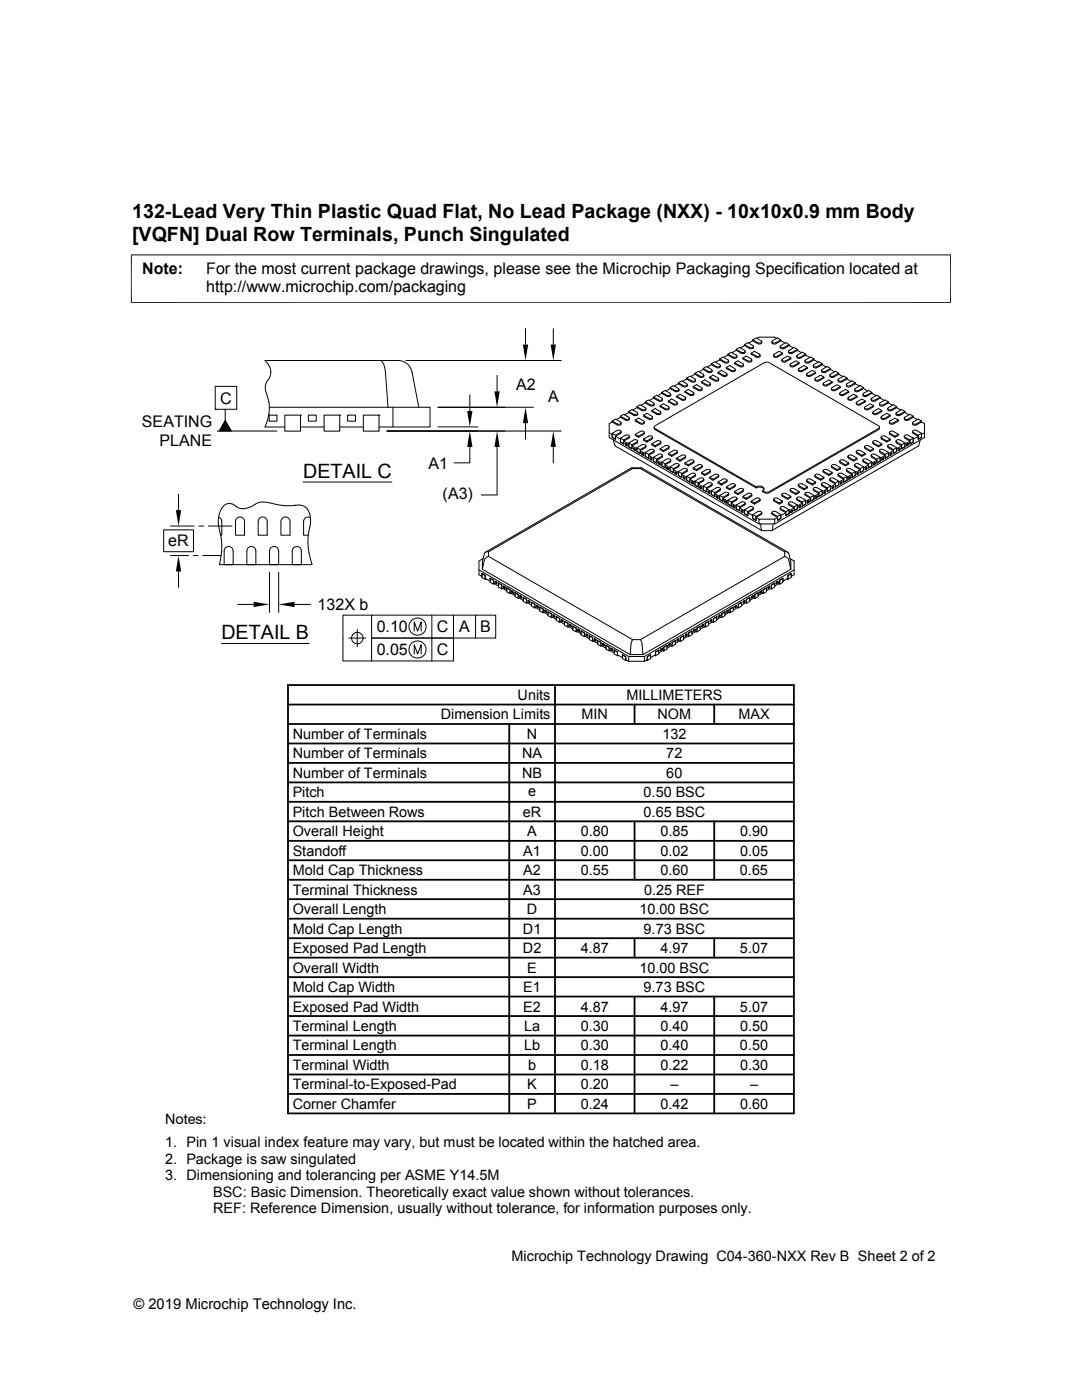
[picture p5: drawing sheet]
<svg xmlns="http://www.w3.org/2000/svg" width="216mm" height="279mm" viewBox="0 0 216 279" stroke-linecap="round" stroke-linejoin="round" font-family="sans-serif">
<g fill="none" stroke="#000" stroke-width=".2">
<path d="M26.1 50.9h163.7M26.2 50.8v9.7M189.7 50.8v9.7M26.1 60.4h163.7M42.9 77.1h4.3v4.6h-4.3zM75.8 71.9a2.44 2.44 0 0 1 1.1 2.3l.5 7.1M81 71.9h31M93.7 78.8v3.2M99.2 74.9v3.2M104.9 65.6v3.2M110.4 65.6v3.2M130.4 79.4l1 .6a.48 .48 0 0 0 .5 .1 .48 .48 0 0 0 .3-.5"/>
<path d="M130.4 79.4l-.8 .5M130.4 79.2l.7-.3 1 .6a.43 .43 0 0 1-.2 .4 .43 .43 0 0 1-.5-.1l-1-.6v.2M132.1 78.5l.9 .6a.47 .47 0 0 0 .6 .1 .47 .47 0 0 0 .2-.5M132.1 78.5l-.9 .5M132.1 78.3l.6-.4 1 .6 .1 .3-.5 .1-1.2-.6v.2M133.7 77.5l1.1 .6a.47 .47 0 0 0 .5 .1 .47 .47 0 0 0 .2-.5M133.7 77.5l-.8 .5M133.7 77.3l.7-.3 1 .6a.43 .43 0 0 1-.2 .4 .43 .43 0 0 1-.5-.1l-1-.6v.2M135 79.1l1 .5a.38 .38 0 0 0 .5 .1 .38 .38 0 0 0 .2-.5l-1-.5-.7 .4v.1l1.3 .7 .5-.2v-.3M135.4 76.6l1 .6a.47 .47 0 0 0 .5 0 .47 .47 0 0 0 .2-.4M135.4 76.6l-.9 .5M135.4 76.4l.6-.4 1.1 .7a.43 .43 0 0 1-.3 .4 .43 .43 0 0 1-.5-.1l-.9-.6v.2"/>
<path d="M136.7 78.1l1 .6a.38 .38 0 0 0 .5 .1 .38 .38 0 0 0 .1-.5l-1-.6-.6 .4v.2l1 .6a.49 .49 0 0 0 .8-.2v-.2M137 75.6l1.1 .6a.47 .47 0 0 0 .5 .1 .47 .47 0 0 0 .2-.5M137 75.6l-.8 .5M137 75.4l.7-.3 1 .6a.43 .43 0 0 1-.2 .4 .43 .43 0 0 1-.5-.1zM137 75.4v.2M138.3 77.2l1 .5a.38 .38 0 0 0 .5 .1 .38 .38 0 0 0 .2-.5l-1-.5-.7 .4v.1l1.3 .7 .5-.2v-.3M138.7 74.7l1 .6a.47 .47 0 0 0 .7-.4M138.7 74.7l-.9 .5M138.7 74.5l.6-.4 1.1 .7a.43 .43 0 0 1-.3 .4 .43 .43 0 0 1-.5-.1zM138.7 74.5v.2M140 76.2l1 .6a.38 .38 0 0 0 .5 .1 .38 .38 0 0 0 .1-.5l-1-.6-.6 .4v.2l1.2 .7 .6-.3v-.2M140.3 73.7l1.1 .6a.47 .47 0 0 0 .7-.4"/>
<path d="M140.3 73.7l-.8 .5M140.3 73.5l.7-.3 1 .6a.43 .43 0 0 1-.2 .4 .43 .43 0 0 1-.5-.1zM140.3 73.5v.2M141.6 75.2l1 .6a.52 .52 0 0 0 .8-.2l-1.1-.7-.7 .3v.2l1.3 .7 .5-.2v-.3M141.9 72.8l1.1 .6a.47 .47 0 0 0 .7-.4M141.9 72.8l-.8 .5M141.9 72.6l.7-.4 1.1 .7a.43 .43 0 0 1-.3 .4 .43 .43 0 0 1-.5-.1l-.9-.6-.1 .2M143.3 74.3l1 .6a.47 .47 0 0 0 .8-.3l-1.2-.7-.6 .4v.2l1 .6h.6l.2-.2v-.2M143.6 71.8l1.1 .6a.47 .47 0 0 0 .7-.4M143.6 71.8l-.8 .5M143.6 71.6l.7-.4 .9 .6a.24 .24 0 0 1 .1 .3 .24 .24 0 0 1-.2 .2l-.5-.1zM143.6 71.6v.2"/>
<path d="M144.9 73.3l1 .6a.47 .47 0 0 0 .8-.2l-1.1-.7-.7 .3v.2l1.1 .6h.5l.2-.1v-.3M145.2 70.9l1.1 .6a.47 .47 0 0 0 .7-.4M145.2 70.9l-.8 .4M145.2 70.7l.7-.4 1 .6a.24 .24 0 0 1 .1 .3 .24 .24 0 0 1-.3 .1l-.5-.1zM145.3 70.7l-.1 .2M146.6 72.4l1 .6a.5 .5 0 0 0 .8-.3l-1.2-.7-.6 .4v.2l1.4 .6a.36 .36 0 0 0 .4-.4M146.9 69.9l1.1 .6a.48 .48 0 0 0 .7-.4M146.9 69.9l-.8 .5M146.9 69.7l.7-.4 .9 .6a.24 .24 0 0 1 .1 .3 .24 .24 0 0 1-.2 .2l-.5-.1-1-.6v.2M148.2 71.4l1 .6a.5 .5 0 0 0 .8-.2l-1.1-.7-.7 .3v.2l1.4 .7a.36 .36 0 0 0 .4-.5M148.5 69l1.1 .6a.48 .48 0 0 0 .7-.4M148.5 69l-.8 .4"/>
<path d="M148.5 68.8l.7-.4 1 .6a.24 .24 0 0 1 .1 .3 .24 .24 0 0 1-.3 .1l-.5-.1-.9-.5-.1 .2M149.9 70.5l1 .6h.4a.24 .24 0 0 0 .3-.1 .24 .24 0 0 0-.1-.3l-1-.6-.6 .4v.2l1 .6h.6l.2-.2v-.2M150.2 68l1.1 .6a.48 .48 0 0 0 .7-.4M150.2 68l-.8 .5M150.2 67.8l.7-.4 .9 .6a.24 .24 0 0 1 .1 .3 .24 .24 0 0 1-.2 .2l-.5-.1-1-.6v.2M155 67.5l-.4-.2h-3.2l-.4 .2M155.8 67.8l-.7-.4-1 .6-.1 .2a.61 .61 0 0 0 .8 .2l1-.6v.2M155.8 68l.8 .5M155.8 68l-1 .6a.5 .5 0 0 1-.8-.4M156.1 70.5l-.6-.4-1.1 .6v.2l.4 .2 1.3-.6v.2l-1.2 .6-.5-.2v-.2M157.5 68.8l-.7-.4-1 .6-.1 .2a.61 .61 0 0 0 .8 .1l.9-.5 .1 .2M157.5 69l-1.2 .6-.6-.1v-.3"/>
<path d="M157.5 69l.8 .4M157.8 71.4l-.7-.3-1 .5-.1 .3 .5 .2 1.3-.7v.2l-1.3 .7-.5-.2v-.3M159.1 69.7l-.7-.4-1 .6-.1 .2a.61 .61 0 0 0 .8 .2l1-.6v.2M159.1 69.9l.8 .5M159.1 69.9l-1 .6-.4 .1a.36 .36 0 0 1-.4-.5M159.4 72.4l-.6-.4-1.1 .6v.3l.5 .1 1.2-.6v.2l-1.2 .6-.5-.2v-.2M160.8 70.7l-.7-.4-1 .6a.24 .24 0 0 0-.1 .3 .24 .24 0 0 0 .3 .1l.5-.1 .9-.5 .1 .2M160.8 70.9l-1.3 .6-.5-.2v-.2M160.8 70.9l.8 .4M161.1 73.3l-.7-.3-1.1 .6 .2 .3 .4 .1 1.2-.7v.2l-1 .6a.54 .54 0 0 1-.8-.2v-.2M162.4 71.6l-.7-.4-.9 .6a.24 .24 0 0 0-.1 .3 .24 .24 0 0 0 .3 .2l.4-.1 1-.6v.2M162.4 71.8l.8 .5"/>
<path d="M162.4 71.8l-1.3 .7-.5-.2v-.3M162.8 74.3l-.7-.4-1.1 .7 .1 .3h.4l1.3-.6v.2l-1 .6a.54 .54 0 0 1-.8-.2v-.2M164.1 72.6l-.7-.4-1.1 .8 .2 .2h.4l1.1-.6 .1 .2M164.1 72.8l.8 .5M164.1 72.8l-1.3 .6-.5-.2v-.2M164.4 75.2l-.7-.3-.9 .5a.24 .24 0 0 0-.2 .3 .24 .24 0 0 0 .3 .2l.5-.1 1-.6v.2l-1 .6a.54 .54 0 0 1-.8-.2v-.2M165.7 73.5l-.7-.3-.9 .5a.24 .24 0 0 0-.1 .3 .24 .24 0 0 0 .3 .2l.4-.1 1-.6v.2M165.7 73.7l.8 .5M165.7 73.7l-1.3 .7-.5-.2v-.3M166.1 76.2l-.7-.4-1 .6a.22 .22 0 0 0-.1 .2 .22 .22 0 0 0 .2 .2h.6l1-.6v.2l-1 .6a.54 .54 0 0 1-.8-.2v-.2M167.4 74.5l-.7-.4-1 .6a.24 .24 0 0 0-.1 .3 .24 .24 0 0 0 .3 .1h.5l.9-.6 .1 .2M167.4 74.7l.8 .5"/>
<path d="M167.4 74.7l-1.3 .6-.5-.2v-.2M167.7 77.2l-.7-.4-.9 .5a.22 .22 0 0 0-.2 .3 .22 .22 0 0 0 .3 .2l.5-.1 1-.5v.1l-1 .6a.54 .54 0 0 1-.8-.2v-.2M169 75.4l-.7-.3-1.1 .7a.47 .47 0 0 0 .8 .2l1-.6v.2M169 75.6l.8 .5M169 75.6l-1 .6a.49 .49 0 0 1-.8-.2v-.2M169.4 78.1l-.7-.4-1 .6a.22 .22 0 0 0-.1 .3 .22 .22 0 0 0 .2 .1h.4l1.2-.6v.2l-1.2 .6h-.5l-.1-.4M170.7 76.4l-.7-.4-1.1 .7a.47 .47 0 0 0 .8 .3l.9-.6 .1 .2M170.7 76.6l.8 .5M170.7 76.6l-1.1 .6a.49 .49 0 0 1-.7-.2v-.2M171 79.1l-.7-.4-.9 .5a.22 .22 0 0 0-.2 .3 .22 .22 0 0 0 .3 .2h.4l1.1-.6v.1l-1.2 .7-.4-.1-.2-.4M172.3 77.3l-.7-.3-1.1 .7a.5 .5 0 0 0 .8 .2l1-.6v.2M172.3 77.5l.8 .5"/>
<path d="M172.3 77.5l-1 .6a.49 .49 0 0 1-.8-.2v-.2M174 78.3l-.7-.4-1.1 .7a.42 .42 0 0 0 .3 .4 .42 .42 0 0 0 .5-.1l1-.6v.2M174 78.5l.8 .5M174 78.5l-1.1 .6a.49 .49 0 0 1-.7-.2v-.2M175.6 79.2l-.6-.3-1.1 .6a.42 .42 0 0 0 .3 .4 .42 .42 0 0 0 .4-.1l1-.6v.2M175.6 79.4l.8 .5M175.6 79.4l-1 .7a.49 .49 0 0 1-.8-.3v-.2M35.6 98.6v3.2M42.9 81.7h.1M43.3 86h12M44.9 81.7v2.2M44.9 83.9l1.3 2.1h-2.5z"/>
<path d="M53.7 82.8h1.6v1.3h-1.6zM53.8 81.3h32v3.9h-10.2M56.8 82.8h3.2v3.2h-3.2zM60 82.8h.1M60 85.2h4.7M60.5 96.2h17.7M61.5 82.8h1.6v1.3h-1.6zM64.7 82.8h3.1v3.2h-3.1zM67.8 82.8h.1M67.8 85.2h4.7M69.4 82.8h1.5v1.3h-1.5zM72.5 82.8h3.1v3.2h-3.1z"/>
<path d="M75.6 82.8h.1M77.2 86h34.8M78.4 81.3v3.9M83.6 81.3l-1.4-7.1a2.81 2.81 0 0 0-2.8-2.3h-26.5a2.82 2.82 0 0 1 .3 4.3 2.49 2.49 0 0 0 0 2.5 8.1 8.1 0 0 1-.3 6.5h3.9M87.4 85.2h7.9M87.4 81.3h19M93.7 89.2v3.2h-3.1M99.2 89.2v9.6h-3.2M104.9 84.5v3.1M110.4 89.2v3.2M121.6 86.4l.6 .3v.6l.6 .4M122.2 84.2l-.6 .3v2.8l29.8 17.3"/>
<path d="M122.2 84l.6-.4 1.1 .7a.47 .47 0 0 1-.8 .3l-.9-.6v.2M122.2 84.2l1.2 .7 .5-.1v-.4M122.2 86.5l.6 .4M122.4 87.8l.2 1 .3 .3 29.1 16.8M122.8 87.1l1 .6v.5l.7 .4M122.8 86.8v.9M122.8 86.8l1-.5 .1-.3-.6-.1-1.1 .6v.8l.6 .4M123.8 83.3l1.1 .6a.5 .5 0 0 0 .7-.2v-.3M123.8 83.3l-.8 .4M123.8 87.4l.7 .4M123.8 83.1l.7-.4 1.1 .7a.47 .47 0 0 1-.8 .2zM123.8 83.1v.2"/>
<path d="M123.9 86.1l-.1 .4-1 .6v.6M124.5 88l1 .6v.6l.6 .4M124.5 87.8v.8M124.5 87.8l1.1-.7a.5 .5 0 0 0-.8-.2l-1 .5v.8l.7 .4M124.8 88.5l.3 .2v.3l-.3-.2zM125.5 88.4l.6 .4M125.5 82.3l1.2 .7 .4-.1 .1-.4M125.5 82.3l-.9 .5M125.5 82.1l.6-.4 1.1 .7a.47 .47 0 0 1-.8 .3zM125.5 88.4l1.1-.6a.4 .4 0 0 1 .4-.1 .4 .4 0 0 1 .2 .4l-1.1 .7v.8l-.6-.4zM125.5 82.1v.2M125.6 87.1l-.1 .4-1 .5v.6"/>
<path d="M126 93.4h2M126.1 89l1 .6v.5l.7 .4M126.2 93.5l-.2-.1-29.1 16.8M126.4 89.5l.4 .1v.3l-.4-.2zM126.8 83.8l1 .6a.41 .41 0 0 0 .5 .1 .41 .41 0 0 0 .2-.4l-1.1-.7-.6 .4v.2l1 .6a.56 .56 0 0 0 .8-.2v-.2M126.8 86.7l.6 .4v.2M127.1 81.3l1 .6a.47 .47 0 0 0 .5 .1 .47 .47 0 0 0 .3-.5M127.1 81.3l-.8 .5M127.1 89.3l.7 .4M127.1 81.2l.7-.4 1.1 .7a.49 .49 0 0 1-.8 .2zM127.1 89.3l1-.5a.51 .51 0 0 1 .8 .2l-1.1 .7v.8l-.7-.4zM127.1 81.2v.1"/>
<path d="M127.2 88l-.1 .4-1 .6v.6M127.4 87.1l1-.6a.22 .22 0 0 0 .2-.3 .22 .22 0 0 0-.3-.1l-.4-.1-1.1 .7v.2l.6 .4M127.8 89.9l1 .6v.6l.6 .4M127.8 93.5l.2-.1 29.2 16.8M128.1 90.4l.3 .2v.3l-.3-.2zM128.4 87.6l.7 .4v.2M128.4 82.9l1 .5a.48 .48 0 0 0 .8-.3l-1.1-.6-.7 .4v.2l1 .6a.56 .56 0 0 0 .8-.2v-.3M128.6 86.3l-.2 .4-1 .6M128.8 90.3l.6 .4M128.8 80.4l.9 .6a.48 .48 0 0 0 .6 0 .48 .48 0 0 0 .2-.4M128.8 80.4l-.9 .5M128.8 80.2l.6-.4 1.1 .7a.49 .49 0 0 1-.8 .3l-.9-.6v.2"/>
<path d="M128.8 90.3l.9-.6a.51 .51 0 0 1 .8 .3l-1.1 .7v.8l-.6-.4zM128.9 89l-.1 .4-1 .5v.6M129.1 88l1-.6 .1-.3-.6-.1-1.2 .6v.2l.7 .4M129.4 90.9l1 .6v.5l.7 .4M129.7 91.4l.4 .1v.3l-.4-.1zM130.1 81.9l1 .6a.41 .41 0 0 0 .5 .1 .41 .41 0 0 0 .2-.5l-1.1-.6-.6 .4v.2l1 .6a.5 .5 0 0 0 .7-.2v-.2M130.1 88.6l.6 .4v.2M130.2 87.2l-.1 .5-1 .5M130.4 91.2l1-.5a.51 .51 0 0 1 .8 .2l-1.1 .7v.8l-.7-.4zM130.4 91.2l.7 .4M130.5 85.3l.2 .4 20.2 11.7M130.5 89.9v.4l-1.1 .6v.6"/>
<path d="M130.7 89l1.1-.7v-.2l-.6-.2-1.1 .7v.2l.6 .4M131.1 91.8l1 .6v.6l.6 .4M131.4 92.3l.3 .2v.3l-.3-.2zM131.7 89.5l.7 .4v.2M131.7 81l1 .5a.41 .41 0 0 0 .5 .2 .41 .41 0 0 0 .2-.5l-1-.6-.7 .4v.2l1 .5a.52 .52 0 0 0 .8-.1v-.3M131.8 88.2l-.1 .4-1 .6M132.1 92.2l.9-.6a.45 .45 0 0 1 .5-.1 .45 .45 0 0 1 .3 .4l-1.1 .7v.8l-.6-.4zM132.1 92.2l.6 .4M132.2 90.9l-.1 .3-1 .6v.6M132.4 89.9l1-.6a.22 .22 0 0 0 .1-.2 .22 .22 0 0 0-.2-.2h-.4l-1.2 .6v.2l.7 .4M132.7 92.8l1 .6v.5l.7 .4M133 93.3l.4 .2v.2l-.4-.1z"/>
<path d="M133.4 80l1.3 .7 .4-.2v-.3l-1.1-.6-.6 .4v.2l1 .6a.46 .46 0 0 0 .5 .1 .46 .46 0 0 0 .2-.5M133.4 90.5l.6 .4v.2M133.5 89.2l-.1 .4-1 .5M133.7 93.2l.7 .3M133.8 91.8v.4l-1.1 .6v.6M134 90.9l1.1-.7a.44 .44 0 0 0-.3-.4 .44 .44 0 0 0-.4 .1l-1 .6v.2l.6 .4M134.4 93.7l1 .6v.6l.6 .4M134.4 93.7v.6M134.4 93.5v.8M134.4 93.5l1-.5 .1-.3a.63 .63 0 0 0-.8-.1l-1 .6v.7l.7 .4M134.7 94.2l.3 .2v.3l-.3-.2zM135 91.4l.7 .4v.2"/>
<path d="M135.1 90.1v.3l-1.1 .7M135.4 94.1l.6 .4M135.5 92.8l-.1 .3-1 .6M135.7 91.8l1.1-.6a.44 .44 0 0 0-.3-.4 .44 .44 0 0 0-.5 .1l-1 .5v.3l.7 .3M136 94.7l1 .6v.5l.7 .4M136 94.5v.8M136 94.5l1-.6 .1-.2-.5-.2-1.2 .6v.8l.6 .4M136 94.7v.6M136.3 95.2l.4 .2v.3l-.4-.2zM136.7 92.4l.6 .4v.2M136.8 91.1v.3l-1.1 .6M137 95.1l.7 .3"/>
<path d="M137.1 93.7v.4l-1.1 .6M137.3 92.8l1.2-.7a.47 .47 0 0 0-.8-.3l-1 .6v.2l.6 .4M137.7 95.7l1 .5v.6l.6 .4M137.7 95.6v.6M137.7 95.4v.8M137.7 95.4l1-.5 .1-.3-.1-.1h-.7l-1 .6v.7l.7 .4M138 96.1l.3 .2v.3l-.3-.2zM138.3 93.3l.7 .4v.2M138.5 92l-.1 .4-1.1 .6M138.7 96l.6 .4M138.8 94.7l-.1 .3-1 .6M139 93.7l1-.5 .1-.3a.58 .58 0 0 0-.8-.1l-1 .5v.3l.7 .3"/>
<path d="M139.3 96.6l1 .6v.5l.7 .4M139.3 96.4v.8M139.3 96.4l1.1-.6-.1-.3-.6-.1-1 .6v.8l.6 .4M139.6 97.1l.4 .2v.3l-.4-.2zM140 94.3l.6 .4v.2M140.1 93v.3l-1.1 .6M140.3 97l.7 .3M140.4 95.6v.4l-1.1 .6v.6M140.6 94.7l1.2-.7a.5 .5 0 0 0-.8-.3l-1 .6v.2l.6 .4M141 97.6l.9 .5v.6l.7 .4M141 97.3v.8M141 97.3l1-.5v-.4h-.6l-1.1 .6v.7l.7 .4"/>
<path d="M141.3 98l.3 .2v.3l-.3-.2zM141.6 95.2l.7 .4v.2M141.8 93.9l-.1 .4-1.1 .6M141.9 97.9l.7 .4M142.1 96.6l-.1 .3-1 .7v.5M142.3 95.6l1-.5 .1-.3a.55 .55 0 0 0-.8-.1l-1 .5v.3l.7 .3M142.6 98.5l1 .6v.6l.7 .3M142.6 98.3v.8M142.6 98.3l1.1-.6-.1-.3-.6-.1-1.1 .6v.8l.7 .4M142.9 99l.4 .2v.3l-.4-.2zM143.3 96.2l.6 .4v.2M143.4 94.9v.3l-1.1 .6"/>
<path d="M143.6 98.9l1.2-.7 .4 .1 .2 .2-.1 .2-1 .6v.7l-.7-.3zM143.6 98.9l.7 .4M143.7 97.5v.4l-1.1 .6v.6M143.9 96.6l1-.6a.24 .24 0 0 0 .1-.3 .24 .24 0 0 0-.3-.1h-.4l-1 .6v.2l.6 .4M144.3 99.5l.9 .5v.6l.7 .4M144.6 99.9l.3 .2v.3l-.3-.2zM144.9 97.2l.7 .3v.2M145.1 95.8l-.1 .4-1.1 .6M145.2 99.8l1.3-.6h.3l.2 .2v.2l-1.1 .6v.8l-.7-.4zM145.2 99.8l.7 .4M145.4 98.5l-.1 .3-1 .7v.5M145.6 97.5l1-.6 .1-.2-.6-.2-1.2 .7v.2l.7 .3"/>
<path d="M146.6 98.1l.6 .4v.2M146.7 96.8v.3l-1.1 .6M147 99.4v.4l-1.1 .6v.6M147.2 98.5l1.1-.6v-.3l-.6-.1-1.1 .6v.2l.6 .4M148.2 99.1l.7 .3v.3M148.4 97.7l-.1 .4-1.1 .6M148.9 99.4l1-.6v-.3l-.5-.1-1.2 .7v.2l.7 .4M150 98.7v.3l-1.1 .7M150.9 97.2a1.06 1.06 0 0 1 1.6 .4l-.3 .3M150.9 97.2v.2M150.9 97.4l.1-.1a1.23 1.23 0 0 1 1.4 .3M151.7 99.6l-.1 .4-1.1 .6"/>
<path d="M154.4 99.6v.4l1.1 .6 .6-.4v-.2l-.6 .4M156 98.7l.1 .3 1 .7 .7-.4v-.2l-.7 .3M157.7 97.7v.4l1.1 .6 .6-.4v-.2l-.6 .4M157.8 99.1l-1.1-.6h-.5l-.2 .1 .1 .2 1 .6v.3M159 99.4v.4l1.1 .6v.6M159.3 96.8l.1 .3 1 .6 .7-.3v-.2l-.7 .3M159.4 98.1l-.9-.6a.48 .48 0 0 0-.8 .4l1.1 .6v.2M160.6 98.5l.1 .3 1.1 .7v.5M160.8 99.8l-.7 .4M161 95.8v.4l1.1 .6 .7-.4v-.2l-.7 .4M161.1 97.2l-1-.6-.5-.1a.25 .25 0 0 0-.2 .2 .25 .25 0 0 0 0 .3l1 .5v.2M161.8 99.5l-1 .5v.6"/>
<path d="M162.3 97.5v.4l1.1 .6v.6M162.4 98.9l-.6 .4M162.4 99.7v-.8l-1-.6-.4-.1a.24 .24 0 0 0-.3 .2 .24 .24 0 0 0 .1 .3l1 .6v.7M162.4 99.7l-.6 .3M162.6 94.9l.1 .3 1 .6 .7-.3v-.3l-.7 .4M162.8 99.2l.3-.2v.3l-.3 .2zM162.8 96.2l-1-.6h-.7l-.1 .2v.2l1.1 .6v.2M163.4 98.5l-1 .6v.6M163.9 96.6l.1 .3 1.1 .7v.5M164.1 98.7l-.7 .4M164.1 97.9l-.7 .4M164.1 98.7v-.8l-1-.6a.5 .5 0 0 0-.8 .3l1.1 .7v.8"/>
<path d="M164.3 93.9v.4l1.1 .6 .7-.4v-.2l-.7 .4M164.4 95.3l-1-.6h-.6l-.2 .3 1.1 .6v.2M164.4 98.2l.3-.2v.3l-.3 .2zM165.1 97.6l-1 .5v.6M165.6 95.6v.4l1.1 .6v.6M165.7 97l-1-.6a.5 .5 0 0 0-.8 .2l1.2 .7v.8M165.7 97v.7M165.7 97l-.6 .3M165.7 97.7l-.6 .4M165.9 93l.1 .3 1 .6 .7-.3v-.3l-.7 .4M166.1 97.3l.3-.2v.3l-.3 .2zM166.1 94.3l-1-.6a.41 .41 0 0 0-.5-.1 .41 .41 0 0 0-.3 .5l1.1 .6v.2"/>
<path d="M166.7 96.6l-1 .6v.5M167.2 94.7l.1 .3 1 .6M167.3 96l-.9-.6a.5 .5 0 0 0-.8 .3l1.1 .7v.8M167.3 96l.1 .8M167.4 96.8l-.7 .4M167.4 96l-.7 .4M167.6 92v.4l1.1 .6 .7-.4v-.2l-.7 .4M167.7 93.3l-1-.5a.41 .41 0 0 0-.5-.2 .41 .41 0 0 0-.2 .5l1 .6v.2M167.7 96.3l.3-.2v.3l-.3 .2zM168.3 95.6l.1 .6M168.4 95.7l-1 .5v.6M168.9 93.7v.4l1.1 .6"/>
<path d="M169 95.1l-1-.6a.52 .52 0 0 0-.8 .2l1.2 .7v.8M169 95.1v.7M169 95.1l-.6 .3M169 95.8l-.6 .4M169.2 91.1l.1 .3 1 .6 .7-.3v-.3l-.7 .4M169.4 95.4l.3-.2v.3l-.3 .2zM169.4 92.4l-1-.6a.41 .41 0 0 0-.5-.1 .41 .41 0 0 0-.3 .5l1.1 .6v.2M170 94.7v.6M170 94.7l-1 .6v.5M170.5 92.8l.1 .3 1 .6M170.6 94.1l-.9-.6a.47 .47 0 0 0-.8 .3l1.1 .7v.8M170.6 94.1l.1 .8"/>
<path d="M170.7 94.9l-.7 .4M170.7 94.1l-.7 .4M170.9 90.1v.3l1.1 .7 .7-.4v-.2l-.7 .4M171 91.4l-1-.5a.41 .41 0 0 0-.5-.2 .41 .41 0 0 0-.2 .5l1 .6v.2M171 94.4l.3-.2v.3l-.3 .2zM171.6 93.7l.1 .6M171.7 93.7l-1 .6v.6M172.2 91.8v.4l1.1 .6M172.3 93.2l-1-.6a.42 .42 0 0 0-.5-.1 .42 .42 0 0 0-.2 .4l1.1 .6v.8M172.3 93.2v.7M172.3 93.2l-.6 .3M172.3 93.9l-.6 .4"/>
<path d="M172.5 89.2l.1 .3 1.1 .6 .6-.4v-.2l-.6 .4M172.7 80l-.7-.4-1 .6a.22 .22 0 0 0-.1 .3 .22 .22 0 0 0 .2 .1h.4l1.2-.6v.2l-1.2 .6h-.5l-.1-.4M172.7 93.5l.3-.2v.3l-.3 .1zM172.7 90.5l-1-.6a.41 .41 0 0 0-.5-.1 .41 .41 0 0 0-.3 .5l1.1 .6v.2M173.3 92.8v.6M173.3 92.8l-1 .6v.5M173.8 90.9l.1 .3 1 .6M173.9 92.2l-.9-.6a.38 .38 0 0 0-.5-.1 .38 .38 0 0 0-.2 .5l1 .6v.8M173.9 92.2l.1 .8M174 92.2l-.7 .4M174 93l-.7 .4M174.2 88.2v.4l1.1 .6 .7-.4v-.2l-.7 .4"/>
<path d="M174.3 81l-.6-.4-1.1 .6a.38 .38 0 0 0 .2 .4 .38 .38 0 0 0 .4 0l1.1-.6v.2l-1 .5a.48 .48 0 0 1-.5 .1 .48 .48 0 0 1-.3-.5M174.3 89.5l-1-.5a.41 .41 0 0 0-.5-.2 .41 .41 0 0 0-.2 .5l1.1 .6v.2M174.3 92.5l.3-.2v.3l-.3 .2zM174.9 91.8l.1 .6M175 91.8l-1 .6v.6M175.5 85.3v.3l-.2 .1-21.8 12.6a1.24 1.24 0 0 1-1.3-.2v-.2l.4 .3h.8l21.9-12.7 .2-.2v-.2l-22.4-12.8h-.5l-22 12.8 .1 .4 20.2 11.7M175.5 89.9v.4l1.1 .6M175.6 91.2l-.6 .4M175.6 92v-.8l-1-.5a.38 .38 0 0 0-.5-.1 .38 .38 0 0 0-.1 .5l1 .5v.8M175.6 92l-.6 .4M175.8 87.2l.1 .4 1 .6 .7-.4v-.2l-.7 .4M176 81.9l-.7-.4-1.1 .6a.38 .38 0 0 0 .2 .5 .38 .38 0 0 0 .5-.1l1.1-.6v.2l-1.3 .7a.42 .42 0 0 1-.5-.5"/>
<path d="M176 91.5l.3-.1v.3l-.3 .1zM176 88.6l-1-.6a.41 .41 0 0 0-.5-.1 .41 .41 0 0 0-.3 .4l1.1 .7v.2M176.6 90.9v.6M176.6 90.9l-1 .6v.5M177.1 89l.2 .4 1 .5v.6M177.3 80.2l-.7-.4-1.1 .7a.44 .44 0 0 0 .3 .4 .44 .44 0 0 0 .5-.1l1-.6v.2M177.3 80.4l.8 .5M177.3 80.4l-1.1 .6a.48 .48 0 0 1-.7-.2v-.2M177.3 90.3l-.7 .4M177.3 91.1l-.7 .4M177.3 91.1v-.8l-1-.6a.38 .38 0 0 0-.5-.1 .38 .38 0 0 0-.2 .5l1 .6v.8M177.5 86.3v.4l1.1 .6 .7-.4v-.2l-.7 .4"/>
<path d="M177.6 82.9l-.7-.4-1 .6a.38 .38 0 0 0 .2 .4 .38 .38 0 0 0 .5 0l1-.6v.2l-1 .6a.49 .49 0 0 1-.5 0 .49 .49 0 0 1-.3-.5M177.6 87.6l-1-.5a.41 .41 0 0 0-.5-.2 .41 .41 0 0 0-.2 .5l1 .6v.2M177.6 90.6l.3-.2v.3l-.3 .2zM178.3 89.9l-1 .6v.6M178.8 88l.1 .4 1 .6v.6M178.9 81.2l-.6-.4-1.1 .6v.2l.4 .2 1.3-.6v.1M178.9 89.3l-.6 .4M178.9 90.1v-.8l-1-.5a.38 .38 0 0 0-.5-.1 .38 .38 0 0 0-.1 .5l1 .5v.8M178.9 81.3l.8 .5M178.9 90.1l-.6 .4M178.9 81.3l-1 .7a.5 .5 0 0 1-.8-.3v-.2M179.3 83.8l-.7-.4-1.1 .7a.39 .39 0 0 0 .2 .4 .39 .39 0 0 0 .5-.1l1.1-.6v.2l-1 .6a.56 .56 0 0 1-.8-.2v-.2"/>
<path d="M179.3 89.6l.3-.1v.2l-.3 .2zM179.3 86.7l-1-.6a.41 .41 0 0 0-.5-.1 .41 .41 0 0 0-.3 .4l1.1 .7v.2M179.9 89l-1 .6v.5M180.4 87.1l.2 .4 1 .5v.6M180.6 82.1l-.7-.4-1 .6-.1 .3 .5 .2 1.3-.7v.2M180.6 82.3l.8 .5M180.6 82.3l-1.1 .6a.5 .5 0 0 1-.7-.2v-.2M180.6 89.2l-.7 .4M180.6 88.4l-.7 .4M180.6 89.2v-.8l-1-.6h-.6l-.2 .1 .1 .3 1 .6v.8M180.9 88.7l.3-.2v.3l-.3 .2zM181.6 88l-1 .6v.6"/>
<path d="M182.1 86.1l.1 .4 1 .6v.6M182.2 83.1l-.6-.4-1.1 .6a.46 .46 0 0 0 .7 .3l1-.5v.2M182.2 87.4l-.6 .4M182.2 88.2v-.8l-1-.5a.38 .38 0 0 0-.5-.1 .38 .38 0 0 0-.1 .4l1 .6v.8M182.2 83.3l.8 .4M182.2 88.2l-.6 .4M182.2 83.3l-1 .6a.5 .5 0 0 1-.8-.2v-.3M183.2 87.1l-1 .6v.5M183.6 87.8l-.2 1-.2 .3-29.2 16.8M183.9 84l-.7-.4-1 .6a.22 .22 0 0 0-.1 .3 .22 .22 0 0 0 .2 .1h.5l1.1-.6v.2M183.9 86.5l-.7 .4M183.9 87.3v-.8l-1-.6a.41 .41 0 0 0-.5-.1 .41 .41 0 0 0-.2 .5l1 .6v.8"/>
<path d="M183.9 84.2l.6 .3v1.9M183.9 87.3v-.6l.6-.3v.9l-29.9 17.3M183.9 87.3l-.7 .4M183.9 84.2l-1.1 .6a.5 .5 0 0 1-.7-.2v-.2M32.7 105.7h5.9v4.4h-5.9zM34 110.9h3.6M34 105h4.7M35.6 114v3.2M38.6 110.9h.9M39.7 105h.9M40.5 110.9h3.5M41.6 105h4.7"/>
<path d="M43.6 103.2a.9 .9 0 0 1 .7 .9v2.7h-.3M44.6 101a1.74 1.74 0 0 1 2.6 .1 3.2 3.2 0 0 0 3.7-.5l.4-.2a3.9 3.9 0 0 1 3 .1 11.6 11.6 0 0 0 5.1 .3 2.39 2.39 0 0 1 2.5 2.5 7.1 7.1 0 0 1-.3 2.9 13.4 13.4 0 0 0 .7 6.5h-18.5a13.7 13.7 0 0 0-.2-7.6 5 5 0 0 1 1-4.1zM45 109.3a.9 .9 0 0 1 1-.2 .9 .9 0 0 1 .5 .9v2.7h-1.8v-2.7zM47.2 103.4a.89 .89 0 0 1 1-.2 .89 .89 0 0 1 .6 .9v2.7h-1.8v-2.7zM49.5 109.3a.9 .9 0 0 1 1-.2 .9 .9 0 0 1 .6 .9v2.7h-1.8v-2.7zM51.8 103.4a.9 .9 0 0 1 1-.2 .9 .9 0 0 1 .5 .9v2.7h-1.8v-2.7zM53.8 114.2v8M54 109.3a.92 .92 0 0 1 1-.2 .92 .92 0 0 1 .6 .9v2.7h-1.8v-2.7zM55.6 114.2v8M56.3 103.4a.91 .91 0 0 1 1-.2 .91 .91 0 0 1 .6 .9v2.7h-1.9v-2.7zM58.6 109.3a.92 .92 0 0 1 1-.2 .92 .92 0 0 1 .5 .9v2.7h-1.8v-2.7zM62 103.3a.91 .91 0 0 0-1.4 .8v2.7h.9"/>
<path d="M95.6 113.7l29.9 17.3M96.2 114.5l.6 .4v.5l1 .6M96.2 114.5l.6 .4v.7l.2-.1M96.2 114.5v.8l.6 .3M96.2 113.6l29.5 17M96.4 111.5l-.8 .5v2.7l.6 .3M97.5 110.1l28.7-16.6h1.6l28.8 16.6v.9l-28.8 16.7h-1.6l-28.7-16.7zM97.5 110.1l-.6 .1-.3 .3-.4 1.6v1.5l.5-1.9 .4-.5 .4-.2M97.8 115.4l.7 .4v.6l1 .5M97.8 115.4v.8l.7 .4M97.8 115.4l.7 .4v.8l.1-.1M98.8 116l.3 .2v.3l-.3-.2z"/>
<path d="M99.5 116.4l.6 .4v.5l1 .6M99.5 116.4v.8l.6 .3M99.5 116.4l.6 .4v.7l.2-.1M100.4 116.9l.4 .2v.3l-.4-.2zM101.1 117.3l.7 .4v.6l1 .6M101.1 117.3v.8l.7 .4M101.1 117.3l.7 .4v.8l.1-.1M102.1 117.9l.3 .2v.3l-.3-.2zM102.8 118.3l.6 .4v.5l1 .6M102.8 118.3v.8l.6 .3M102.8 118.3l.6 .4v.7l.2-.1M103.7 118.9l.4 .1v.3l-.4-.2z"/>
<path d="M104.4 119.2l.7 .4v.6l1 .6M104.4 119.2v.8l.7 .4M104.4 119.2l.7 .4v.8l.1-.1M105.4 119.8l.3 .2v.3l-.3-.2zM145.9 100.4l1 .6v.6l.7 .3M146.2 100.9l.4 .2v.3l-.4-.2zM146.9 100.8l1-.6a.46 .46 0 0 1 .5-.1 .46 .46 0 0 1 .3 .4l-1.1 .7v.7l-.7-.3zM146.9 100.8l.7 .4M147.6 101.4l.9 .5v.6l.7 .4M147.9 101.8l.3 .2v.3l-.3-.2zM148.5 101.7l1-.5a.46 .46 0 0 1 .5-.1 .46 .46 0 0 1 .3 .4l-1.1 .6v.8l-.7-.4zM148.5 101.7l.7 .4"/>
<path d="M148.7 100.4l-.1 .4-1 .6v.5M149 119.6l.6-.4v.8l-.6 .4M149 119.6l-.1 .8M149 119.6v.6l-1 .6v-.6l-.7 .4M149.2 102.3l1 .6v.6l.7 .3M149.9 100l.6 .4v.2M150 119l.3-.1v.2l-.3 .2zM150.2 102.7l1-.6a.46 .46 0 0 1 .5-.1 .46 .46 0 0 1 .3 .4l-1.1 .7v.7l-.7-.3zM150.2 102.7l.7 .4M150.3 101.3v.4l-1.1 .6v.6M150.4 119.3l.2 .1M150.5 100.4l1.1-.6v-.3l-.6-.1-1.1 .6v.2l.6 .4"/>
<path d="M150.6 118.7l.7-.4v.8l-.7 .3M150.6 118.7v.5l-1 .6v-.6l-.6 .4M150.6 118.7v.7M150.9 103.3l.5 .3M151.4 103.6h3.2v1h-3.2zM151.6 118.1l.3-.2v.3l-.3 .2zM151.8 104.6l.2 1.3h2l.3-1.3M152 102.3l-.1 .4-1 .6v.5M152.3 117.7l.6-.4v.8l-.6 .4M152.3 117.7v.8l-.2-.1M152.3 117.7v.6l-1 .6v-.6l-.7 .4M153.2 117.1l.4-.2v.3l-.4 .2z"/>
<path d="M153.9 116.8l.7-.4v.8l-.7 .3M153.9 116.8v.5l-1 .6v-.6l-.6 .4M153.9 116.8v.7l-.2-.1M154 102.3l.1 .4 1 .6M154.9 116.2l.3-.2v.3l-.3 .2zM155.1 103.3l.1 .5M155.2 103.3l-.6 .3M155.6 115.8l.6-.4v.8l-.6 .4M155.6 115.8v.8l-.2-.1M155.6 115.8v.6l-1 .5v-.5l-.7 .4M155.7 101.3l.1 .4 1 .6M155.8 102.7l-1-.6a.55 .55 0 0 0-.8 .2l1.2 .8v.7"/>
<path d="M155.8 102.7v.8M155.8 102.7l-.6 .4M155.8 103.5l-.6 .3M156.1 100l-1-.6h-.5l-.2 .2v.2l1.1 .6v.2M156.6 110.1h.1a.6 .6 0 0 1 .7 .4l.4 1.6v1.5l-.4-1.9-.4-.5-.4-.2M156.8 102.3v.6M156.8 102.3l-1 .6v.6M157.2 114.9l.7-.4v.8l-.7 .3M157.2 114.9v.5l-1 .6v-.6l-.6 .4M157.2 114.9v.7l-.2-.1M157.3 100.4l.1 .3 1 .6M157.4 101.7l-.9-.5-.5-.1a.25 .25 0 0 0-.3 .1 .25 .25 0 0 0 .1 .3l1 .6v.8"/>
<path d="M157.4 101.7l.1 .8M157.5 101.7l-.7 .4M157.5 102.5l-.7 .4M157.6 111.5l.9 .5v2.7l-.6 .3v-.5l-.7 .4M157.8 102l.3-.2v.3l-.3 .2zM157.8 113.6l-29.5 17-.2-2.1-.3-.8M158.4 101.3l.1 .6M158.5 113.7l-29.9 17.3v1l.6-.4v-.5M158.5 101.4l-1 .5v.6M159.1 100.8l-.6 .4M159.1 101.6l-.6 .3M159.1 101.6v-.8l-1-.6-.5-.1a.25 .25 0 0 0-.2 .2 .25 .25 0 0 0 .1 .3l1 .6v.7"/>
<path d="M159.4 101.1l.4-.2v.3l-.4 .2zM160.1 100.4l-1 .6v.6M160.8 100.6l-.7 .4M160.8 100.6v-.8l-1-.5-.5-.1a.24 .24 0 0 0-.3 .1 .24 .24 0 0 0 .1 .3l1 .6v.8M161.1 100.1l.3-.2v.3l-.3 .2zM44.2 128.4h17.5M47.4 120.6h3.2M58.8 120.6h3.2M69.6 127.3h3.4M71.3 125.6v3.5M74.1 122.8v4.5h16.4v4.6h-22.1v-9.1h30.5v4.5h-24.8v4.6M82.7 125.9v-1.8l.6 1.8 .7-1.8v1.8"/>
<path d="M82.7 130.5v-1.8l.6 1.8 .7-1.8v1.8M86.2 122.8v9.1M90.5 122.8v4.5M94.9 122.8v4.5M106.1 120.2l.6 .4v.6l1 .5M106.1 120.2v.8l.6 .3M106.1 120.2l.6 .4v.7l.2-.1M107 120.8l.4 .2v.2l-.4-.1zM107.7 121.2l.7 .3v.6l.9 .6M107.7 121.2v.7l.7 .4M107.7 121.2l.7 .3v.8l.1-.1M108.7 121.7l.3 .2v.3l-.3-.2z"/>
<path d="M109.3 122.1l.7 .4v.6l1 .5M109.3 122.1v.8l.7 .4M109.3 122.1l.7 .4v.8l.2-.2M110.3 122.7l.4 .2v.2l-.4-.1zM111 123.1l.7 .3v.6l.9 .6M111 123.1v.7l.7 .4M111 123.1l.7 .3v.8l.1-.1M112 123.6l.3 .2v.3l-.3-.2zM112.6 124l.7 .4v.6l1 .5M112.6 124v.8l.7 .4M112.6 124l.7 .4v.8l.2-.1M113.6 124.6l.4 .2v.3l-.4-.2z"/>
<path d="M114.3 125l.7 .3v.6l1 .6M114.3 125v.7l.7 .4M114.3 125l.7 .3v.8l.1-.1M115.3 125.5l.3 .2v.3l-.3-.2zM116 125.9l.6 .4v.6l1 .5M116 125.9v.8l.6 .4M116 125.9l.6 .4v.8l.2-.1M116.9 126.5l.4 .2v.3l-.4-.2zM117.6 126.9l.7 .4v.5l1 .6M117.6 126.9v.7l.7 .4M117.6 126.9l.7 .4v.7l.1-.1M118.6 127.4l.3 .2v.3l-.3-.2z"/>
<path d="M119.3 127.8l.6 .4v.6l1 .5M119.3 127.8v.8l.6 .4M119.3 127.8l.6 .4v.8l.2-.1M120.2 128.4l.4 .2v.3l-.4-.2zM120.9 128.8l.7 .4v.5l1 .6M120.9 128.8v.7l.7 .4M120.9 128.8l.7 .4v.7l.2-.1M121.9 129.3l.3 .2v.3l-.3-.2zM122.6 129.7l.6 .4v.6l1 .6M122.6 129.7l.6 .4v.8l.2-.1M122.6 129.7v.8l.6 .4M124.2 130.7l.7 .4v.7l.2-.1"/>
<path d="M124.2 130.7v.7l.7 .4M124.2 130.7l.7 .4v.5l.6 .4M125.5 132h3.1M126.2 127.7l-.3 .8-.2 2.1h2.6M128.6 131h-3.1v1M129 131.7l.1 .1M129.2 131.1l.6-.4v.7l-.6 .4M129.2 131.1l-.1 .7M130.6 130.8l.2 .1M130.8 130.1v.6l-1 .6v-.6l-.6 .4M130.8 130.1l.7-.4v.8l-.7 .4M130.8 130.1v.8"/>
<path d="M131.8 129.5l.3-.2v.3l-.3 .2zM132.3 129.8l.1 .1M132.5 129.2l.6-.4v.7l-.6 .4M132.5 129.2l-.1 .7M132.5 129.2v.5l-1 .6v-.6l-.7 .4M133.5 128.6l.3-.2v.3l-.3 .2zM133.9 128.9l.2 .1M134.1 128.2l.7-.4v.8l-.7 .4M134.1 128.2v.6l-1 .5v-.5l-.6 .4M134.1 128.2v.8M135.1 127.6l.3-.2v.3l-.3 .2zM135.8 127.3l.6-.4v.7l-.6 .4"/>
<path d="M135.8 127.3v.7l-.2-.1M135.8 127.3v.5l-1 .6v-.6l-.7 .4M136.8 126.7l.3-.2v.3l-.3 .2zM137.4 126.3l.7-.4v.8l-.7 .4M137.4 126.3v.6l-1 .5v-.5l-.6 .4M137.4 126.3v.8l-.2-.1M138.4 125.7l.3-.2v.3l-.3 .2zM139.1 125.3l.6-.3v.7l-.6 .4M139.1 125.3v.8l-.2-.1M139.1 125.3v.6l-1 .6v-.6l-.7 .4M140.1 124.8l.3-.2v.3l-.3 .2zM140.7 124.4l.7-.4v.8l-.7 .4"/>
<path d="M140.7 124.4v.6l-1 .5v-.5l-.6 .3M140.7 124.4v.8l-.2-.1M141.7 123.8l.3-.2v.3l-.3 .2zM142.2 124.1l.1 .1M142.4 123.4l.6-.3v.7l-.6 .4M142.4 123.4l-.1 .8M142.4 123.4v.6l-1 .6v-.6l-.7 .4M143.4 122.9l.3-.2v.3l-.3 .1zM144 122.5l.7-.4v.8l-.7 .4M144 122.5v.6l-1 .5v-.5l-.6 .3M144 122.5v.8l-.2-.2M145 121.9l.3-.2v.3l-.3 .2z"/>
<path d="M145.7 121.5l.6-.3v.7l-.6 .4M145.7 121.5v.8l-.2-.1M145.7 121.5v.6l-1 .6v-.6l-.7 .4M146.7 121l.3-.2v.3l-.3 .1zM147.3 120.6l.7-.4v.8l-.7 .3M147.3 120.6v.6l-1 .5v-.5l-.6 .3M147.3 120.6v.7l-.2-.1M148.3 120l.3-.2v.3l-.3 .2zM148.8 120.3l.1 .1"/>
<circle cx="71.3" cy="127.3" r="1.14"/>
<circle cx="83.3" cy="125.1" r="1.72"/>
<circle cx="83.3" cy="129.6" r="1.72"/>
</g>
<g fill="none" stroke="#000" stroke-width=".36">
<path d="M57.5 136.7h100.9v85.5h-100.9zM110.7 136.7v85.5M57.5 144.5h100.9M57.5 140.6h100.9M57.5 148.4h100.9M57.5 152.3h100.9M57.5 156.1h100.9M101.6 144.5v77.7M126.6 140.6v3.9M142.5 140.6v3.9M57.5 167.8h100.9M57.5 160h100.9"/>
<path d="M57.5 179.5h100.9M57.5 171.7h100.9M57.5 163.9h100.9M57.5 175.6h100.9M126.6 163.9v11.7M142.5 163.9v11.7M57.5 183.3h100.9M57.5 195h100.9M57.5 191.1h100.9M57.5 187.2h100.9M57.5 198.9h100.9M126.6 198.9v23.3"/>
<path d="M126.6 187.2v3.9M142.5 198.9v23.3M142.5 187.2v3.9M57.5 214.4h100.9M57.5 218.3h100.9M57.5 206.7h100.9M57.5 202.8h100.9M57.5 210.5h100.9"/>
</g>
<g fill="#000">
<path d="M98.7 78.1h1l-.5 3.2zM104.3 68.8h1.1l-.5 3.1zM109.9 68.8h1l-.5 3.1zM44.9 83.9l1.3 2.1h-2.5zM93.2 82h1.1l-.6 3.2zM93.7 86l.6 3.2h-1.1zM99.2 86l.5 3.2h-1zM104.9 81.3l.5 3.2h-1.1zM110.4 86l.5 3.2h-1zM35.1 101.8h1.1l-.6 3.2zM35.6 110.9l.6 3.1h-1.1zM50.6 120.1l3.2 .5-3.2 .6z"/>
<path d="M55.6 120.6l3.2-.5v1.1z"/>
</g>
<g font-size="3.9">
<text x="26.4" y="43.5">132-Lead Very Thin Plastic Quad Flat, No Lead Package (NXX) - 10x10x0.9 mm Body</text>
<text x="26.4" y="48">[VQFN] Dual Row Terminals, Punch Singulated</text>
<text x="60.5" y="95.4">DETAIL C</text>
<text x="44.2" y="127.6">DETAIL B</text>
</g>
<g font-size="3.2">
<text x="28.4" y="54.6">Note:</text>
<text x="41.1" y="58.3">http://www.microchip.com/packaging</text>
<text x="41.1" y="54.6">For the most current package drawings, please see the Microchip Packaging Specification located at</text>
<text x="103" y="77.8">A2</text>
<text x="43.9" y="80.5">C</text>
<text x="109.3" y="80.1">A</text>
<text x="28.3" y="85.3">SEATING</text>
<text x="31.8" y="89.1">PLANE</text>
<text x="85.5" y="93.5">A1</text>
<text x="88.3" y="99.6">(A3)</text>
<text x="33.5" y="109.1">eR</text>
<text x="63.4" y="121.8">132X b</text>
<text x="75.2" y="126.2">0.10</text>
<text x="75.2" y="130.8">0.05</text>
<text x="87.2" y="126.2">C</text>
<text x="87.2" y="130.8">C</text>
<text x="91.6" y="126.2">A</text>
<text x="95.8" y="126.2">B</text>
</g>
<g font-size="2.9">
<text x="87.9" y="143.6">Dimension Limits</text>
<text x="103.3" y="139.7">Units</text>
<text x="116.1" y="143.6">MIN</text>
<text x="125" y="139.7">MILLIMETERS</text>
<text x="131.2" y="143.6">NOM</text>
<text x="147.3" y="143.6">MAX</text>
<text x="58.4" y="147.5">Number of Terminals</text>
<text x="105.1" y="147.5">N</text>
<text x="132.2" y="147.5">132</text>
<text x="58.4" y="151.3">Number of Terminals</text>
<text x="58.4" y="155.2">Number of Terminals</text>
<text x="104.2" y="151.3">NA</text>
<text x="104.2" y="155.2">NB</text>
<text x="133" y="151.3">72</text>
<text x="133" y="155.2">60</text>
<text x="58.4" y="159.1">Pitch</text>
<text x="105.4" y="158.8">e</text>
<text x="128.4" y="159.1">0.50 BSC</text>
<text x="58.4" y="166.9">Overall Height</text>
<text x="58.4" y="163">Pitch Between Rows</text>
<text x="104.4" y="163">eR</text>
<text x="105.2" y="166.9">A</text>
<text x="115.9" y="166.9">0.80</text>
<text x="128.4" y="163">0.65 BSC</text>
<text x="131.8" y="166.9">0.85</text>
<text x="147.7" y="166.9">0.90</text>
<text x="58.4" y="170.8">Standoff</text>
<text x="104.4" y="170.8">A1</text>
<text x="115.9" y="170.8">0.00</text>
<text x="131.8" y="170.8">0.02</text>
<text x="147.7" y="170.8">0.05</text>
<text x="58.4" y="178.5">Terminal Thickness</text>
<text x="58.4" y="174.7">Mold Cap Thickness</text>
<text x="104.4" y="174.7">A2</text>
<text x="104.4" y="178.5">A3</text>
<text x="115.9" y="174.7">0.55</text>
<text x="128.5" y="178.5">0.25 REF</text>
<text x="131.8" y="174.7">0.60</text>
<text x="147.6" y="174.7">0.65</text>
<text x="58.4" y="182.4">Overall Length</text>
<text x="105.1" y="182.4">D</text>
<text x="127.6" y="182.4">10.00 BSC</text>
<text x="58.4" y="190.2">Exposed Pad Length</text>
<text x="58.4" y="186.3">Mold Cap Length</text>
<text x="104.4" y="190.2">D2</text>
<text x="104.4" y="186.3">D1</text>
<text x="115.9" y="190.2">4.87</text>
<text x="128.4" y="186.3">9.73 BSC</text>
<text x="131.8" y="190.2">4.97</text>
<text x="147.7" y="190.2">5.07</text>
<text x="58.4" y="194.1">Overall Width</text>
<text x="58.4" y="198">Mold Cap Width</text>
<text x="104.4" y="198">E1</text>
<text x="105.2" y="194.1">E</text>
<text x="127.6" y="194.1">10.00 BSC</text>
<text x="128.4" y="198">9.73 BSC</text>
<text x="58.4" y="201.9">Exposed Pad Width</text>
<text x="104.4" y="201.9">E2</text>
<text x="115.9" y="201.9">4.87</text>
<text x="131.8" y="201.9">4.97</text>
<text x="147.7" y="201.9">5.07</text>
<text x="58.4" y="205.7">Terminal Length</text>
<text x="58.4" y="209.6">Terminal Length</text>
<text x="104.6" y="209.6">Lb</text>
<text x="104.6" y="205.7">La</text>
<text x="115.9" y="205.7">0.30</text>
<text x="115.9" y="209.6">0.30</text>
<text x="131.8" y="209.6">0.40</text>
<text x="131.8" y="205.7">0.40</text>
<text x="147.7" y="209.6">0.50</text>
<text x="147.7" y="205.7">0.50</text>
<text x="58.4" y="213.5">Terminal Width</text>
<text x="105.4" y="213.5">b</text>
<text x="115.9" y="213.5">0.18</text>
<text x="131.8" y="213.5">0.22</text>
<text x="147.7" y="213.5">0.30</text>
<text x="58.4" y="217.4">Terminal-to-Exposed-Pad</text>
<text x="58.4" y="221.3">Corner Chamfer</text>
<text x="105.2" y="217.4">K</text>
<text x="105.2" y="221.3">P</text>
<text x="115.9" y="217.4">0.20</text>
<text x="115.9" y="221.3">0.24</text>
<text x="131.8" y="221.3">0.42</text>
<text x="133.8" y="217.4">–</text>
<text x="147.7" y="221.3">0.60</text>
<text x="149.7" y="217.4">–</text>
<text x="32.9" y="224.3">Notes:</text>
<text x="32.9" y="228.9">1. Pin 1 visual index feature may vary, but must be located within the hatched area.</text>
<text x="32.9" y="232.2">2. Package is saw singulated</text>
<text x="32.9" y="235.5">3. Dimensioning and tolerancing per ASME Y14.5M</text>
<text x="42.5" y="238.8">BSC: Basic Dimension. Theoretically exact value shown without tolerances.</text>
<text x="42.5" y="242.2">REF: Reference Dimension, usually without tolerance, for information purposes only.</text>
<text x="102.1" y="251.7">Microchip Technology Drawing C04-360-NXX Rev B Sheet 2 of 2</text>
<text x="26.6" y="261.3">© 2019 Microchip Technology Inc.</text>
</g>
</svg>
